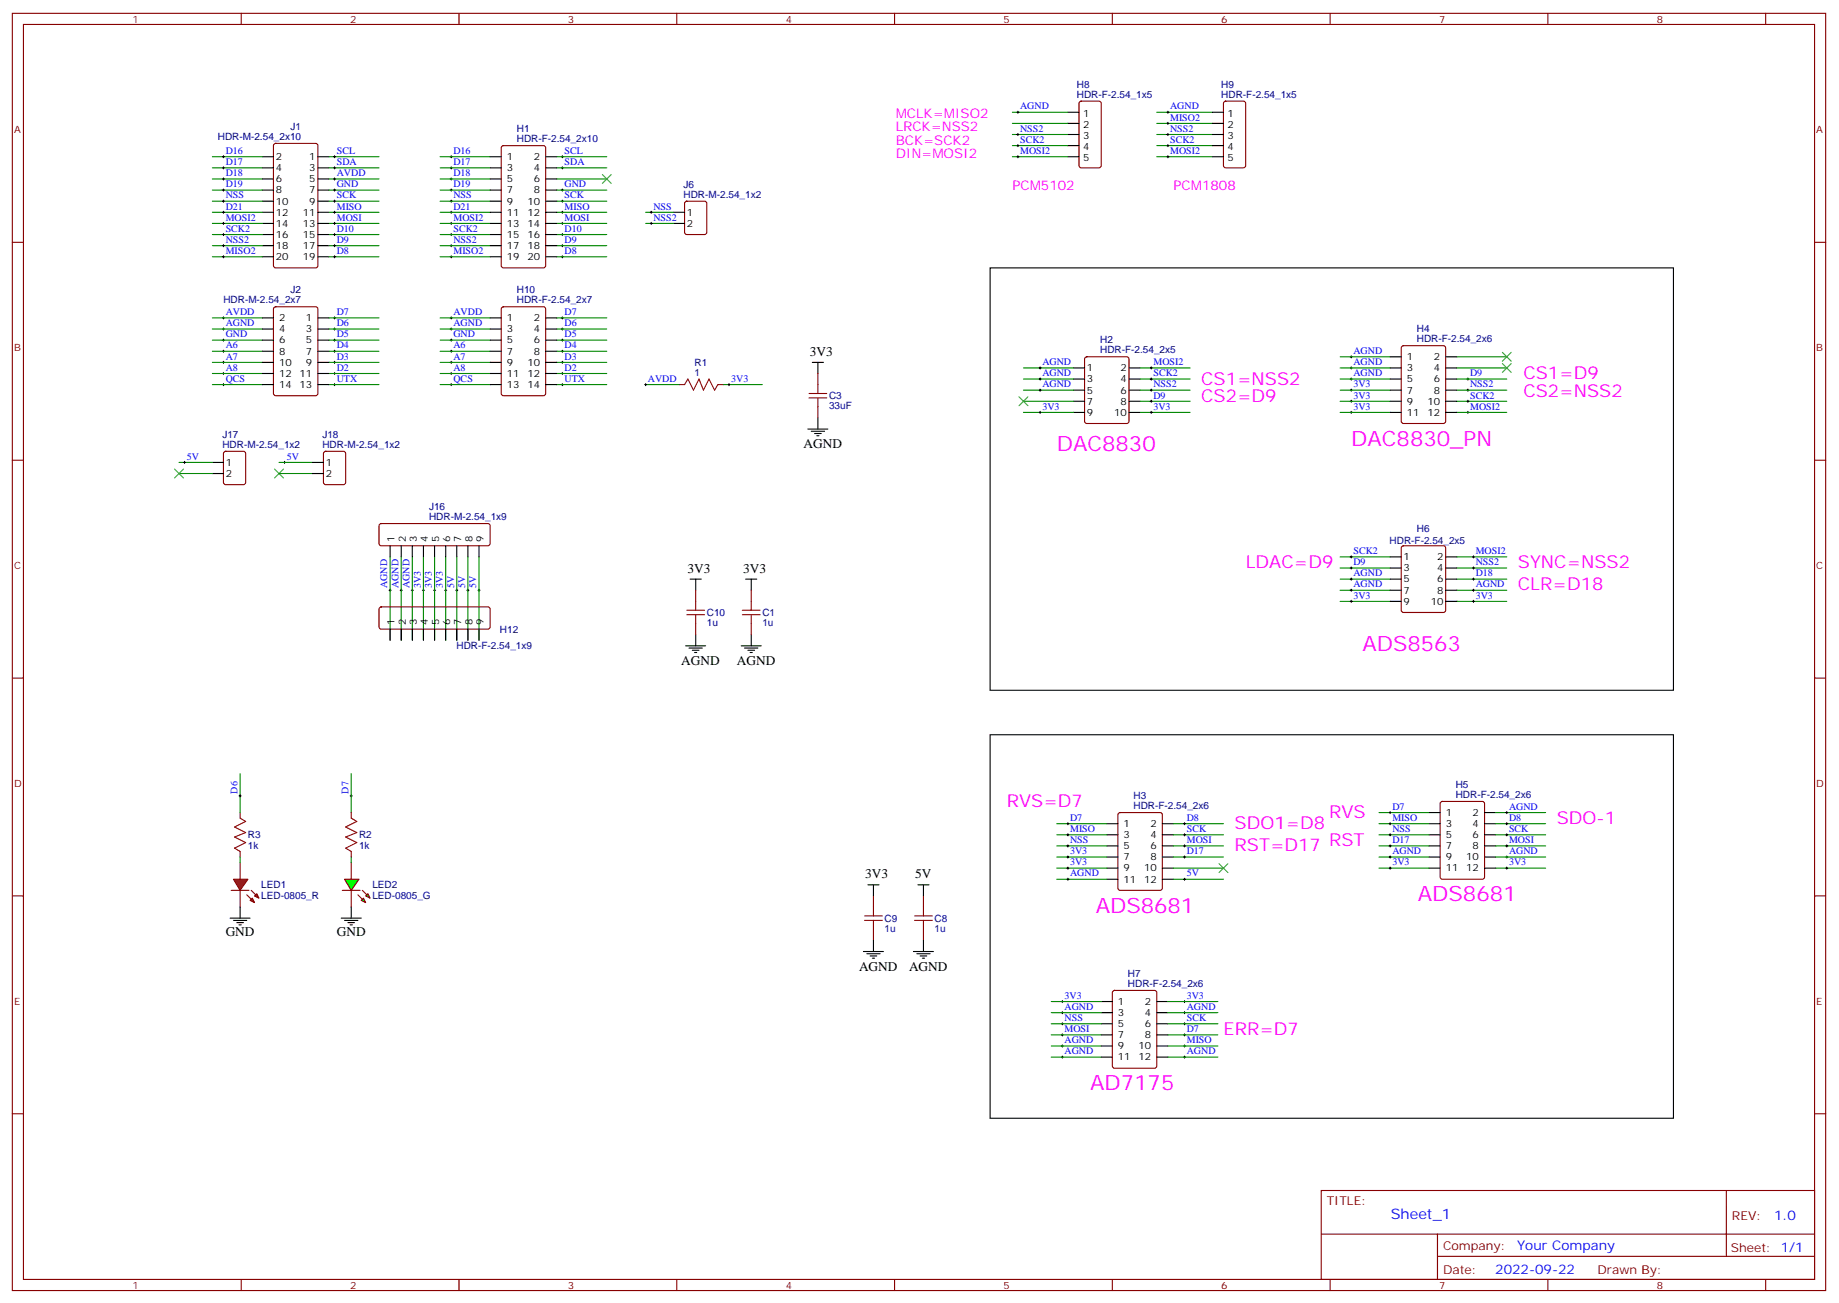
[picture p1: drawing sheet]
<svg xmlns="http://www.w3.org/2000/svg" width="584mm" height="414mm" viewBox="0 0 584 414" stroke-linecap="round" stroke-linejoin="round" font-family="sans-serif">
<g fill="none" stroke="#870000" stroke-width=".35">
<path d="M3.9 4.2h575.7v405.4h-575.7zM7.4 7.8h568.7v398.2h-568.7zM76.6 4.2v3.6M145.7 4.2v3.6M214.9 4.2v3.6M284 4.2v3.6M353.2 4.2v3.6M422.3 4.2v3.6M491.5 4.2v3.6M560.6 4.2v3.6M342.8 32.3l.5-.2h5.6l.7 .4v20.1l-.4 .6-5.9 .1-.7-.5v-20zM388.7 32.3l.4-.2h5.7l.6 .4 .1 20.1-.5 .6-5.9 .1-.6-.5-.1-20z"/>
<path d="M87.1 45.7l.4-.2h12.7l.7 .4v38.4l-.4 .7h-13l-.6-.4-.1-38.4zM159.4 46.4l.4-.2h12.7l.7 .4v37.7l-.4 .7h-13l-.6-.4-.1-37.7zM3.9 76.9h3.5M217.6 64.1l.5-.2h5.6l.6 .4 .1 9.4-.5 .7h-5.8l-.7-.4-.1-9.4zM576.1 76.9h3.5M87.1 97.6l.4-.2h12.7l.7 .4v27.1l-.4 .6-13 .1-.6-.5-.1-27zM159.4 97.6l.4-.2h12.7l.7 .4v27.1l-.4 .6-13 .1-.6-.5-.1-27zM259.7 118.5v3.6M344.6 113.4l.5-.2h12.7l.6 .5 .1 20-.5 .7h-12.9l-.7-.5-.1-20zM445.1 109.9l.5-.2h12.7l.6 .4 .1 23.6-.5 .7h-12.9l-.7-.5v-23.5zM215.6 122.1h1.7M227.9 122.1h1.8"/>
<path d="M259.7 129.1v3.5M3.9 146h3.5M71.2 143.4l.4-.2h5.7l.6 .5 .1 9.4-.5 .7h-5.9l-.6-.5-.1-9.4zM102.9 143.4l.5-.2h5.6l.7 .5v9.4l-.4 .7h-5.9l-.7-.5v-9.4zM576.1 146h3.5M120.6 166.4l.4-.2h33.9l.5 .2 .2 .5v5.6l-.2 .5-.5 .2h-33.9l-.5-.2-.2-.5v-5.6zM445.1 173.4l.5-.2h12.7l.6 .4 .1 20.1-.5 .6-12.9 .1-.7-.5v-20zM120.6 192.8l.4-.2h33.9l.5 .2 .2 .5v5.7l-.2 .5-.5 .2h-33.9l-.5-.3-.2-.4v-5.7zM220.9 187.3v3.6M220.9 197.9v3.5M238.5 187.3v3.6M238.5 197.9v3.5"/>
<path d="M3.9 215.2h3.5M576.1 215.2h3.5M355.2 258.1l.4-.2h12.7l.7 .4v23.6l-.4 .6-13 .1-.6-.5-.1-23.5zM457.5 254.6l.4-.2h12.7l.7 .4v23.5l-.4 .7h-13l-.6-.4-.1-23.5zM111.5 273.8v5.2M3.9 284.3h3.5M111.5 282.6v5.3M277.3 284.3v3.6M277.3 294.9v3.5M293.2 284.3v3.6M293.2 294.9v3.5M576.1 284.3h3.5"/>
<path d="M353.4 314.5l.5-.2h12.7l.6 .5 .1 23.5-.5 .7h-12.9l-.7-.4v-23.6zM3.9 353.5h3.5M576.1 353.5h3.5M419.5 377.8h156.6v28.2h-156.6zM548.1 377.8v20.9M419.5 391.7h156.5M456.4 398.7h119.6M456.4 391.7v14.1M76.6 406v3.6M145.7 406v3.6M214.9 406v3.6M284 406v3.6"/>
<path d="M353.2 406v3.6M422.3 406v3.6M491.5 406v3.6M560.6 406v3.6"/>
</g>
<g fill="none" stroke="#000" stroke-width=".35">
<path d="M339.1 35.6h3.5M339.1 39.2h3.5M384.9 35.6h3.5M384.9 39.2h3.5M83.3 49.7h3.5M83.3 53.3h3.5M83.3 56.8h3.5M100.9 49.7h3.6M100.9 53.3h3.6M100.9 56.8h3.6M155.6 49.7h3.5M155.6 53.3h3.5"/>
<path d="M155.6 56.8h3.5M173.2 49.7h3.6M173.2 53.3h3.6M173.2 56.8h3.6M339.1 49.7h3.5M339.1 42.7h3.5M339.1 46.2h3.5M384.9 49.7h3.5M384.9 42.7h3.5M384.9 46.2h3.5M83.3 60.3h3.5M83.3 63.9h3.5"/>
<path d="M83.3 67.4h3.5M83.3 70.9h3.5M83.3 74.4h3.5M83.3 78h3.5M100.9 60.3h3.6M100.9 63.9h3.6M100.9 67.4h3.6M100.9 70.9h3.6M100.9 74.4h3.6M100.9 78h3.6M155.6 60.3h3.5M155.6 63.9h3.5"/>
<path d="M155.6 67.4h3.5M155.6 70.9h3.5M155.6 74.4h3.5M155.6 78h3.5M173.2 60.3h3.6M173.2 63.9h3.6M173.2 67.4h3.6M173.2 70.9h3.6M173.2 74.4h3.6M173.2 78h3.6M213.8 67.4h3.5M213.8 70.9h3.5"/>
<path d="M83.3 81.5h3.5M100.9 81.5h3.6M155.6 81.5h3.5M173.2 81.5h3.6M314.4 85h216.9v134.1h-216.9zM83.3 100.9h3.5M83.3 104.4h3.5M83.3 107.9h3.5M83.3 111.5h3.5M83.3 115h3.5M83.3 118.5h3.5M100.9 100.9h3.6"/>
<path d="M100.9 104.4h3.6M100.9 107.9h3.6M100.9 111.5h3.6M100.9 115h3.6M100.9 118.5h3.6M155.6 100.9h3.5M155.6 104.4h3.5M155.6 107.9h3.5M155.6 111.5h3.5M155.6 115h3.5M155.6 118.5h3.5M173.2 100.9h3.6"/>
<path d="M173.2 104.4h3.6M173.2 107.9h3.6M173.2 111.5h3.6M173.2 115h3.6M173.2 118.5h3.6M257.9 115h3.5M259.7 115v3.5M340.8 116.8h3.5M358.5 116.8h3.5M441.4 116.8h3.5M441.4 113.2h3.5M459 116.8h3.5"/>
<path d="M459 113.2h3.5M83.3 122.1h3.5M100.9 122.1h3.6M155.6 122.1h3.5M173.2 122.1h3.6M256.5 136.2h6.4M257.6 136.9h4.2M258.6 137.6h2.1M259.3 138.3h.7M259.7 132.6v3.6M340.8 120.3h3.5M340.8 123.8h3.5"/>
<path d="M340.8 127.4h3.5M340.8 130.9h3.5M358.5 120.3h3.5M358.5 123.8h3.5M358.5 127.4h3.5M358.5 130.9h3.5M441.4 120.3h3.5M441.4 123.8h3.5M441.4 127.4h3.5M441.4 130.9h3.5M459 120.3h3.5M459 123.8h3.5"/>
<path d="M459 127.4h3.5M459 130.9h3.5M67.4 146.8h3.5M67.4 150.3h3.5M99.2 146.8h3.5M99.2 150.3h3.5M123.9 173.2v3.5M127.4 173.2v3.5M130.9 173.2v3.5M134.4 173.2v3.5M138 173.2v3.5M141.5 173.2v3.5"/>
<path d="M145 173.2v3.5M148.6 173.2v3.5M152.1 173.2v3.5M441.4 176.7h3.5M459 176.7h3.5M123.9 199.7v3.5M127.4 199.7v3.5M130.9 199.7v3.5M134.4 199.7v3.5M138 199.7v3.5M141.5 199.7v3.5M145 199.7v3.5"/>
<path d="M148.6 199.7v3.5M152.1 199.7v3.5M219.1 183.8h3.5M220.9 183.8v3.5M236.7 183.8h3.6M238.5 183.8v3.5M441.4 183.8h3.5M441.4 180.3h3.5M441.4 187.3h3.5M441.4 190.9h3.5M459 183.8h3.5M459 180.3h3.5"/>
<path d="M459 187.3h3.5M459 190.9h3.5M217.7 205h6.3M218.8 205.7h4.2M219.8 206.4h2.1M220.5 207.1h.7M220.9 201.4v3.6M235.3 205h6.4M236.4 205.7h4.2M237.5 206.4h2.1M238.2 207.1h.7M238.5 201.4v3.6"/>
<path d="M314.4 233.2h216.9v121.7h-216.9zM453.7 257.9h3.5M471.3 257.9h3.6M351.4 261.4h3.5M351.4 264.9h3.5M351.4 268.5h3.5M351.4 272h3.5M351.4 275.5h3.5M351.4 279h3.5M369 261.4h3.6M369 264.9h3.6M369 268.5h3.6"/>
<path d="M369 272h3.6M369 275.5h3.6M369 279h3.6M453.7 261.4h3.5M453.7 264.9h3.5M453.7 268.5h3.5M453.7 272h3.5M453.7 275.5h3.5M471.3 261.4h3.6M471.3 264.9h3.6M471.3 268.5h3.6M471.3 272h3.6"/>
<path d="M471.3 275.5h3.6M275.6 280.8h3.5M277.3 280.8v3.5M277.3 298.4v3.6M291.4 280.8h3.6M293.2 280.8v3.5M293.2 298.4v3.6M274.1 302h6.4M275.2 302.7h4.2M276.3 303.4h2.1M277 304.1h.7M290 302h6.4"/>
<path d="M291.1 302.7h4.2M292.1 303.4h2.2M292.8 304.1h.7M349.6 317.9h3.6M367.3 317.9h3.5M349.6 321.4h3.6M349.6 324.9h3.6M349.6 328.4h3.6M349.6 332h3.6M349.6 335.5h3.6M367.3 321.4h3.5M367.3 324.9h3.5"/>
<path d="M367.3 328.4h3.5M367.3 332h3.5M367.3 335.5h3.5"/>
</g>
<g fill="none" stroke="#a10000" stroke-width=".35">
<path d="M217.3 122.1l1.1-1.8 1.8 3.5 1.7-3.5 1.4 3.5 1.8-3.5 1.8 3.5 1-1.7M256.9 126.3h5.6M256.9 124.9h5.6M259.7 122.1v2.8M259.7 126.3v2.8M218.1 195.1h5.6M218.1 193.7h5.6M220.9 190.9v2.8M220.9 195.1v2.8M235.7 195.1h5.6M235.7 193.7h5.6M238.5 190.9v2.8"/>
<path d="M238.5 195.1v2.8M274.5 292.1h5.6M274.5 290.7h5.6M277.3 287.9v2.8M277.3 292.1v2.8M290.4 292.1h5.6M290.4 290.7h5.6M293.2 287.9v2.8M293.2 292.1v2.8"/>
</g>
<g fill="none" stroke="#008700" stroke-width=".35">
<path d="M321.4 35.6h17.7M321.4 39.2h17.7M367.3 35.6h17.6M367.3 39.2h17.6M67.4 49.7h15.9M67.4 53.3h15.9M67.4 56.8h15.9M104.5 49.7h15.8M104.5 53.3h15.8M104.5 56.8h15.8M139.7 49.7h15.9M139.7 53.3h15.9"/>
<path d="M139.7 56.8h15.9M176.8 49.7h15.9M176.8 53.3h15.9M176.8 56.8h15.9M321.4 49.7h17.7M321.4 42.7h17.7M321.4 46.2h17.7M367.3 49.7h17.6M367.3 42.7h17.6M367.3 46.2h17.6M67.4 60.3h15.9M67.4 63.9h15.9"/>
<path d="M67.4 67.4h15.9M67.4 70.9h15.9M67.4 74.4h15.9M67.4 78h15.9M104.5 60.3h15.8M104.5 63.9h15.8M104.5 67.4h15.8M104.5 70.9h15.8M104.5 74.4h15.8M104.5 78h15.8M139.7 60.3h15.9M139.7 63.9h15.9"/>
<path d="M139.7 67.4h15.9M139.7 70.9h15.9M139.7 74.4h15.9M139.7 78h15.9M176.8 60.3h15.9M176.8 63.9h15.9M176.8 67.4h15.9M176.8 70.9h15.9M176.8 74.4h15.9M176.8 78h15.9M205 67.4h8.8M205 70.9h8.8"/>
<path d="M67.4 81.5h15.9M104.5 81.5h15.8M139.7 81.5h15.9M176.8 81.5h15.9M67.4 118.5h15.9M67.4 115h15.9M67.4 111.5h15.9M67.4 107.9h15.9M67.4 104.4h15.9M67.4 100.9h15.9M104.5 118.5h15.8M104.5 115h15.8"/>
<path d="M104.5 111.5h15.8M104.5 107.9h15.8M104.5 104.4h15.8M104.5 100.9h15.8M139.7 118.5h15.9M139.7 115h15.9M139.7 111.5h15.9M139.7 107.9h15.9M139.7 104.4h15.9M139.7 100.9h15.9M176.8 118.5h15.9M176.8 115h15.9"/>
<path d="M176.8 111.5h15.9M176.8 107.9h15.9M176.8 104.4h15.9M176.8 100.9h15.9M324.9 116.8h15.9M362 116.8h15.9M425.5 116.8h15.9M425.5 113.2h15.9M462.5 116.8h15.9M462.5 113.2h15.9M67.4 122.1h15.9M104.5 122.1h15.8"/>
<path d="M139.7 122.1h15.9M176.8 122.1h15.9M205 122.1h10.6M229.7 122.1h12.3M324.9 120.3h15.9M324.9 123.8h15.9M324.9 130.9h15.9M324.9 127.4h15.9M362 120.3h15.9M362 123.8h15.9M362 130.9h15.9M362 127.4h15.9"/>
<path d="M425.5 120.3h15.9M425.5 123.8h15.9M425.5 130.9h15.9M425.5 127.4h15.9M462.5 120.3h15.9M462.5 123.8h15.9M462.5 130.9h15.9M462.5 127.4h15.9M56.8 146.8h10.6M56.8 150.3h10.6M88.6 146.8h10.6M88.6 150.3h10.6"/>
<path d="M123.9 176.7v26.5M127.4 176.7v26.5M130.9 176.7v26.5M134.4 176.7v26.5M138 176.7v26.5M141.5 176.7v26.5M145 176.7v26.5M148.6 176.7v26.5M152.1 176.7v26.5M425.5 176.7h15.9M462.5 176.7h15.9M425.5 187.3h15.9"/>
<path d="M425.5 190.9h15.9M425.5 180.3h15.9M425.5 183.8h15.9M462.5 187.3h15.9M462.5 190.9h15.9M462.5 180.3h15.9M462.5 183.8h15.9M437.8 257.9h15.9M474.9 257.9h15.8M335.5 272h15.9M335.5 268.5h15.9M335.5 264.9h15.9"/>
<path d="M335.5 261.4h15.9M335.5 275.5h15.9M335.5 279h15.9M372.6 272h15.8M372.6 268.5h15.8M372.6 264.9h15.8M372.6 261.4h15.8M372.6 275.5h15.8M372.6 279h15.8M437.8 272h15.9M437.8 268.5h15.9M437.8 264.9h15.9"/>
<path d="M437.8 261.4h15.9M437.8 275.5h15.9M474.9 272h15.8M474.9 268.5h15.8M474.9 264.9h15.8M474.9 261.4h15.8M474.9 275.5h15.8M333.8 317.9h15.8M370.8 317.9h15.9M333.8 328.4h15.8M333.8 324.9h15.8M333.8 321.4h15.8"/>
<path d="M333.8 332h15.8M333.8 335.5h15.8M370.8 328.4h15.9M370.8 324.9h15.9M370.8 321.4h15.9M370.8 332h15.9M370.8 335.5h15.9"/>
</g>
<g fill="none" stroke="#000" stroke-width=".32">
<path d="M322.8 35.6h.7M323.2 35.3v.7M370.5 35.6h.7M370.5 39.2h.7M370.8 35.3v.7M370.8 38.8v.7M70.6 49.7h.7M70.6 53.3h.7M70.6 56.8h.7M70.9 49.4v.7M70.9 52.9v.7M70.9 56.4v.7"/>
<path d="M70.9 60v.7M105.9 49.7h.7M105.9 53.3h.7M105.9 56.8h.7M106.2 49.4v.7M106.2 52.9v.7M106.2 56.4v.7M106.2 60v.7M142.9 49.7h.7M142.9 53.3h.7M142.9 56.8h.7M143.3 49.4v.7"/>
<path d="M143.3 52.9v.7M143.3 56.4v.7M143.3 60v.7M178.2 49.7h.7M178.2 53.3h.7M178.5 49.4v.7M178.5 52.9v.7M178.5 60v.7M322.8 49.7h.7M322.8 42.7h.7M322.8 46.2h.7M323.2 42.3v.7"/>
<path d="M323.2 45.9v.7M323.2 49.4v.7M370.5 49.7h.7M370.5 42.7h.7M370.5 46.2h.7M370.8 42.3v.7M370.8 45.9v.7M370.8 49.4v.7M70.6 60.3h.7M70.6 63.9h.7M70.6 67.4h.7M70.6 70.9h.7"/>
<path d="M70.6 74.4h.7M70.6 78h.7M70.9 63.5v.7M70.9 67v.7M70.9 70.6v.7M70.9 74.1v.7M70.9 77.6v.7M105.9 60.3h.7M105.9 63.9h.7M105.9 67.4h.7M105.9 70.9h.7M105.9 74.4h.7"/>
<path d="M105.9 78h.7M106.2 63.5v.7M106.2 67v.7M106.2 70.6v.7M106.2 74.1v.7M106.2 77.6v.7M142.9 60.3h.7M142.9 63.9h.7M142.9 67.4h.7M142.9 70.9h.7M142.9 74.4h.7M142.9 78h.7"/>
<path d="M143.3 63.5v.7M143.3 67v.7M143.3 70.6v.7M143.3 74.1v.7M143.3 77.6v.7M178.2 60.3h.7M178.2 63.9h.7M178.2 67.4h.7M178.2 70.9h.7M178.2 74.4h.7M178.2 78h.7M178.5 63.5v.7"/>
<path d="M178.5 67v.7M178.5 70.6v.7M178.5 74.1v.7M178.5 77.6v.7M206.4 67.4h.7M206.4 70.9h.7M206.8 67v.7M206.8 70.6v.7M70.6 81.5h.7M70.9 81.1v.7M105.9 81.5h.7M106.2 81.1v.7"/>
<path d="M142.9 81.5h.7M143.3 81.1v.7M178.2 81.5h.7M178.5 81.1v.7M70.6 118.5h.7M70.6 115h.7M70.6 111.5h.7M70.6 107.9h.7M70.6 104.4h.7M70.6 100.9h.7M70.9 100.5v.7M70.9 104.1v.7"/>
<path d="M70.9 107.6v.7M70.9 111.1v.7M70.9 114.7v.7M70.9 118.2v.7M105.9 118.5h.7M105.9 115h.7M105.9 111.5h.7M105.9 107.9h.7M105.9 104.4h.7M105.9 100.9h.7M106.2 100.5v.7M106.2 104.1v.7"/>
<path d="M106.2 107.6v.7M106.2 111.1v.7M106.2 114.7v.7M106.2 118.2v.7M142.9 118.5h.7M142.9 115h.7M142.9 111.5h.7M142.9 107.9h.7M142.9 104.4h.7M142.9 100.9h.7M143.3 100.5v.7M143.3 104.1v.7"/>
<path d="M143.3 107.6v.7M143.3 111.1v.7M143.3 114.7v.7M143.3 118.2v.7M178.2 118.5h.7M178.2 115h.7M178.2 111.5h.7M178.2 107.9h.7M178.2 104.4h.7M178.2 100.9h.7M178.5 100.5v.7M178.5 104.1v.7"/>
<path d="M178.5 107.6v.7M178.5 111.1v.7M178.5 114.7v.7M178.5 118.2v.7M329.9 116.8h.7M330.2 116.4v.7M330.2 119.9v.7M365.2 116.8h.7M365.5 116.4v.7M365.5 119.9v.7M428.7 116.8h.7M428.7 113.2h.7"/>
<path d="M429 112.9v.7M429 116.4v.7M429 119.9v.7M466.1 119.9v.7M70.6 122.1h.7M70.9 121.7v.7M105.9 122.1h.7M106.2 121.7v.7M142.9 122.1h.7M143.3 121.7v.7M178.2 122.1h.7M178.5 121.7v.7"/>
<path d="M204.6 122.1h.8M205 121.7v.7M231.1 122.1h.7M231.5 121.7v.7M329.9 120.3h.7M329.9 123.8h.7M329.9 130.9h.7M330.2 123.5v.7M330.2 130.5v.7M365.2 120.3h.7M365.2 123.8h.7M365.2 130.9h.7"/>
<path d="M365.2 127.4h.7M365.5 123.5v.7M365.5 127v.7M365.5 130.5v.7M428.7 120.3h.7M428.7 123.8h.7M428.7 130.9h.7M428.7 127.4h.7M429 123.5v.7M429 127v.7M429 130.5v.7M465.7 120.3h.7"/>
<path d="M465.7 123.8h.7M465.7 130.9h.7M465.7 127.4h.7M466.1 123.5v.7M466.1 127v.7M466.1 130.5v.7M58.2 146.8h.7M58.6 146.4v.7M90 146.8h.7M90.3 146.4v.7M428.7 176.7h.7M429 176.4v.7"/>
<path d="M429 179.9v.7M467.5 176.7h.7M467.8 176.4v.7M467.8 179.9v.7M123.5 187.3h.7M123.9 187v.7M127 187.3h.7M127.4 187v.7M130.6 187.3h.7M130.9 187v.7M134.1 187.3h.7M134.4 187v.7"/>
<path d="M137.6 187.3h.7M138 187v.7M141.1 187.3h.8M141.5 187v.7M144.7 187.3h.7M145 187v.7M148.2 187.3h.7M148.6 187v.7M151.7 187.3h.7M152.1 187v.7M428.7 180.3h.7M428.7 183.8h.7"/>
<path d="M428.7 187.3h.7M428.7 190.9h.7M429 183.4v.7M429 187v.7M429 190.5v.7M467.5 180.3h.7M467.5 183.8h.7M467.5 187.3h.7M467.5 190.9h.7M467.8 183.4v.7M467.8 187v.7M467.8 190.5v.7"/>
<path d="M441 257.9h.7M441.4 257.5v.7M478 257.9h.8M478.4 257.5v.7M338.7 261.4h.7M338.7 264.9h.7M338.7 268.5h.7M338.7 272h.7M338.7 275.5h.7M338.7 279h.7M339.1 261.1v.7M339.1 264.6v.7"/>
<path d="M339.1 268.1v.7M339.1 271.6v.7M339.1 275.2v.7M339.1 278.7v.7M375.7 261.4h.7M375.7 264.9h.7M375.7 268.5h.7M375.7 272h.7M375.7 279h.7M376.1 261.1v.7M376.1 264.6v.7M376.1 268.1v.7"/>
<path d="M376.1 271.6v.7M376.1 278.7v.7M441 261.4h.7M441 264.9h.7M441 268.5h.7M441 272h.7M441 275.5h.7M441.4 261.1v.7M441.4 264.6v.7M441.4 268.1v.7M441.4 271.6v.7M441.4 275.2v.7"/>
<path d="M478 261.4h.8M478 264.9h.8M478 268.5h.8M478 272h.8M478 275.5h.8M478.4 261.1v.7M478.4 264.6v.7M478.4 268.1v.7M478.4 271.6v.7M478.4 275.2v.7M336.9 317.9h.7M337.3 317.5v.7"/>
<path d="M375.7 317.9h.7M376.1 317.5v.7M336.9 335.5h.7M336.9 332h.7M336.9 328.4h.7M336.9 324.9h.7M336.9 321.4h.7M337.3 321v.7M337.3 324.6v.7M337.3 328.1v.7M337.3 331.6v.7M337.3 335.1v.7"/>
<path d="M375.7 335.5h.7M375.7 332h.7M375.7 328.4h.7M375.7 324.9h.7M375.7 321.4h.7M376.1 321v.7M376.1 324.6v.7M376.1 328.1v.7M376.1 331.6v.7M376.1 335.1v.7"/>
</g>
<g fill="none" stroke="#3c3" stroke-width=".35">
<path d="M191.2 55.4l2.9 2.8M194.1 55.4l-2.9 2.8M477 111.8l2.8 2.9M477 115.4l2.8 2.8M479.8 111.8l-2.8 2.9M479.8 115.4l-2.8 2.8M323.5 125.9l2.9 2.9M326.4 125.9l-2.9 2.9M55.4 148.9l2.8 2.8M58.2 148.9l-2.8 2.8M87.2 148.9l2.8 2.8M90 148.9l-2.8 2.8"/>
<path d="M387 274.1l2.9 2.8M389.9 274.1l-2.9 2.8"/>
</g>
<g fill="#0f0" stroke="#870000" stroke-width=".35">
<path d="M115.4 285l.7 1.5-1.4-.8z"/>
<path d="M116.1 284.3l.7-.7 .7 1.4z"/>
</g>
<g fill="#870000" stroke="#870000" stroke-width=".35">
<path d="M113.6 284l1.4 1.4z"/>
<path d="M115 282.6l1.5 1.4z"/>
</g>
<path d="M108.7 282.6h5.6z" fill="#f00" stroke="#870000" stroke-width=".35"/>
<path d="M109.4 279h4.6l-2.5 3.6z" fill="#0f0" stroke="#870000" stroke-width=".35"/>
<path d="M111.2 252.6h.7M111.5 252.2v.7" fill="none" stroke="#000" stroke-width=".32"/>
<path d="M76.2 245.5v12.4M111.5 245.5v12.4M111.5 272v1.8" fill="none" stroke="#008700" stroke-width=".35"/>
<path d="M108.3 291.4h6.4M109.4 292.1h4.2M110.5 292.8h2.1M111.2 293.5h.7M111.5 287.9v3.5" fill="none" stroke="#000" stroke-width=".35"/>
<path d="M76.2 259.6l1.8 1.1-3.5 1.8 3.5 1.7-3.5 1.4 3.5 1.8-3.5 1.8 1.7 1M111.5 259.6l1.8 1.1-3.6 1.8 3.6 1.7-3.6 1.4 3.6 1.8-3.6 1.8 1.8 1" fill="none" stroke="#a10000" stroke-width=".35"/>
<path d="M76.2 257.9v1.7M111.5 257.9v1.7M76.2 270.2v1.8M111.5 270.2v1.8" fill="none" stroke="#870000" stroke-width=".35"/>
<g fill="#f00" stroke="#870000" stroke-width=".35">
<path d="M74.1 279h4.6l-2.5 3.6z"/>
<path d="M73.4 282.6h5.7z"/>
</g>
<g fill="#870000" stroke="#870000" stroke-width=".35">
<path d="M79.8 282.6l1.4 1.4z"/>
<path d="M78.4 284l1.4 1.4z"/>
</g>
<g fill="#f00" stroke="#870000" stroke-width=".35">
<path d="M80.8 284.3l.7-.7 .7 1.4z"/>
<path d="M79.4 285.7l.7-.7 .7 1.5z"/>
</g>
<path d="M76.2 273.8v5.2M76.2 282.6v5.3" fill="none" stroke="#870000" stroke-width=".35"/>
<path d="M73.1 291.4h6.3M74.1 292.1h4.3M75.2 292.8h2.1M75.9 293.5h.7M76.2 287.9v3.5" fill="none" stroke="#000" stroke-width=".35"/>
<path d="M76.2 272v1.8" fill="none" stroke="#008700" stroke-width=".35"/>
<path d="M75.9 252.6h.7M76.2 252.2v.7" fill="none" stroke="#000" stroke-width=".32"/>
<g font-size="6.7" fill="#f0f">
<text x="335.5" y="143.2">DAC8830</text>
<text x="429" y="141.5">DAC8830_PN</text>
<text x="432.5" y="206.7">ADS8563</text>
<text x="450.2" y="286.1">ADS8681</text>
<text x="347.9" y="289.6">ADS8681</text>
<text x="346.1" y="346.1">AD7175</text>
</g>
<g font-size="5.6" fill="#f0f">
<text x="381.4" y="122.1">CS1=NSS2</text>
<text x="483.7" y="120.3">CS1=D9</text>
<text x="483.7" y="125.9">CS2=NSS2</text>
<text x="381.4" y="127.7">CS2=D9</text>
<text x="395.5" y="180.3">LDAC=D9</text>
<text x="481.9" y="180.3">SYNC=NSS2</text>
<text x="481.9" y="187.3">CLR=D18</text>
<text x="319.7" y="256.1">RVS=D7</text>
<text x="392" y="263.2">SDO1=D8</text>
<text x="422" y="259.6">RVS</text>
<text x="494.3" y="261.4">SDO-1</text>
<text x="422" y="268.5">RST</text>
<text x="392" y="270.2">RST=D17</text>
<text x="388.4" y="328.4">ERR=D7</text>
</g>
<text font-size="4.6" fill="#00f" x="441.6" y="386.9">Sheet_1</text>
<g font-size="4.2" fill="#f0f">
<text x="284.4" y="37.4">MCLK=MISO2</text>
<text x="284.4" y="41.6">LRCK=NSS2</text>
<text x="284.4" y="45.9">BCK=SCK2</text>
<text x="284.4" y="50.1">DIN=MOSI2</text>
<text x="321.4" y="60.3">PCM5102</text>
<text x="372.6" y="60.3">PCM1808</text>
</g>
<g font-size="4.2">
<text x="257.1" y="112.9">3V3</text>
<text x="255.1" y="142.2">AGND</text>
<text x="218.3" y="181.7">3V3</text>
<text x="235.9" y="181.7">3V3</text>
<text x="216.3" y="211">AGND</text>
<text x="233.9" y="211">AGND</text>
<text x="274.7" y="278.7">3V3</text>
<text x="290.6" y="278.7">5V</text>
<text x="71.6" y="297">GND</text>
<text x="106.9" y="297">GND</text>
<text x="272.7" y="308">AGND</text>
<text x="288.6" y="308">AGND</text>
</g>
<g font-size="4.2" fill="#00f">
<text x="563.3" y="387.1">1.0</text>
<text x="481.7" y="396.6">Your Company</text>
<text x="474.7" y="404.5">2022-09-22</text>
</g>
<g font-size="3.9" fill="#800">
<text x="421.3" y="382.4">TITLE:</text>
<text x="549.9" y="387.1">REV:</text>
<text x="458.2" y="396.6">Company:</text>
<text x="549.5" y="397.2">Sheet: 1/1</text>
<text x="458.2" y="404.3">Date:</text>
<text x="507.2" y="404.4">Drawn By:</text>
</g>
<g font-size="3.2" fill="#800">
<text x="42" y="7.2">1</text>
<text x="111.2" y="7.2">2</text>
<text x="180.3" y="7.2">3</text>
<text x="249.4" y="7.2">4</text>
<text x="318.6" y="7.2">5</text>
<text x="387.7" y="7.2">6</text>
<text x="456.9" y="7.2">7</text>
<text x="526" y="7.2">8</text>
<text x="4.4" y="42.3">A</text>
<text x="576.7" y="42.3">A</text>
<text x="4.4" y="111.5">B</text>
<text x="576.7" y="111.5">B</text>
<text x="4.4" y="180.6">C</text>
<text x="576.7" y="180.6">C</text>
<text x="4.4" y="249.8">D</text>
<text x="576.7" y="249.8">D</text>
<text x="4.4" y="318.9">E</text>
<text x="576.7" y="318.9">E</text>
<text x="42" y="409">1</text>
<text x="111.2" y="409">2</text>
<text x="180.3" y="409">3</text>
<text x="249.4" y="409">4</text>
<text x="318.6" y="409">5</text>
<text x="387.7" y="409">6</text>
<text x="456.9" y="409">7</text>
<text x="526" y="409">8</text>
</g>
<g font-size="3.2" fill="#000080">
<text x="341.9" y="27.9">H8</text>
<text x="387.8" y="27.9">H9</text>
<text x="341.9" y="31">HDR-F-2.54_1x5</text>
<text x="387.7" y="31">HDR-F-2.54_1x5</text>
<text x="92.3" y="41.2">J1</text>
<text x="164.1" y="42">H1</text>
<text x="69.1" y="44.4">HDR-M-2.54_2x10</text>
<text x="164.1" y="45.2">HDR-F-2.54_2x10</text>
<text x="217" y="59.6">J6</text>
<text x="217" y="62.8">HDR-M-2.54_1x2</text>
<text x="92.3" y="93.1">J2</text>
<text x="164.1" y="93.1">H10</text>
<text x="70.9" y="96.3">HDR-M-2.54_2x7</text>
<text x="164.1" y="96.3">HDR-F-2.54_2x7</text>
<text x="449.8" y="105.5">H4</text>
<text x="349.3" y="112.2">HDR-F-2.54_2x5</text>
<text x="349.3" y="109">H2</text>
<text x="449.8" y="108.7">HDR-F-2.54_2x6</text>
<text x="220.5" y="119.2">1</text>
<text x="220.5" y="116">R1</text>
<text x="263.2" y="129.9">33uF</text>
<text x="263.2" y="126.7">C3</text>
<text x="70.6" y="142.2">HDR-M-2.54_1x2</text>
<text x="70.6" y="139">J17</text>
<text x="102.4" y="142.2">HDR-M-2.54_1x2</text>
<text x="102.4" y="139">J18</text>
<text x="136.2" y="161.9">J16</text>
<text x="136.2" y="165.1">HDR-M-2.54_1x9</text>
<text x="441.2" y="172.5">HDR-F-2.54_2x5</text>
<text x="449.8" y="169">H6</text>
<text x="224.4" y="195.5">C10</text>
<text x="242" y="195.5">C1</text>
<text x="158.7" y="200.8">H12</text>
<text x="224.4" y="198.7">1u</text>
<text x="242" y="198.7">1u</text>
<text x="144.9" y="206">HDR-F-2.54_1x9</text>
<text x="462.2" y="250.1">H5</text>
<text x="359.9" y="253.6">H3</text>
<text x="359.9" y="256.8">HDR-F-2.54_2x6</text>
<text x="462.2" y="253.3">HDR-F-2.54_2x6</text>
<text x="78.7" y="269.3">1k</text>
<text x="78.7" y="266.1">R3</text>
<text x="114" y="269.3">1k</text>
<text x="114" y="266.1">R2</text>
<text x="82.9" y="281.9">LED1</text>
<text x="118.2" y="281.9">LED2</text>
<text x="82.9" y="285.2">LED-0805_R</text>
<text x="118.2" y="285.2">LED-0805_G</text>
<text x="280.8" y="292.5">C9</text>
<text x="296.7" y="292.5">C8</text>
<text x="280.8" y="295.7">1u</text>
<text x="296.7" y="295.7">1u</text>
<text x="358.1" y="310.1">H7</text>
<text x="358.1" y="313.3">HDR-F-2.54_2x6</text>
</g>
<g font-size="3.2" fill="#00f">
<text x="323.9" y="34.7">AGND</text>
<text x="371.5" y="34.7">AGND</text>
<text x="323.9" y="41.8">NSS2</text>
<text x="371.5" y="38.3">MISO2</text>
<text x="371.5" y="41.8">NSS2</text>
<text x="323.9" y="45.3">SCK2</text>
<text x="371.5" y="45.3">SCK2</text>
<text x="71.6" y="48.9">D16</text>
<text x="71.6" y="52.4">D17</text>
<text x="106.9" y="48.9">SCL</text>
<text x="106.9" y="52.4">SDA</text>
<text x="144" y="52.4">D17</text>
<text x="144" y="48.9">D16</text>
<text x="179.2" y="52.4">SDA</text>
<text x="179.2" y="48.9">SCL</text>
<text x="323.9" y="48.9">MOSI2</text>
<text x="371.5" y="48.9">MOSI2</text>
<text x="71.6" y="55.9">D18</text>
<text x="71.6" y="59.4">D19</text>
<text x="106.9" y="55.9">AVDD</text>
<text x="106.9" y="59.4">GND</text>
<text x="144" y="59.4">D19</text>
<text x="144" y="55.9">D18</text>
<text x="179.2" y="59.4">GND</text>
<text x="71.6" y="63">NSS</text>
<text x="106.9" y="63">SCK</text>
<text x="144" y="63">NSS</text>
<text x="179.2" y="63">SCK</text>
<text x="71.6" y="66.5">D21</text>
<text x="71.6" y="70">MOSI2</text>
<text x="106.9" y="66.5">MISO</text>
<text x="106.9" y="70">MOSI</text>
<text x="144" y="70">MOSI2</text>
<text x="144" y="66.5">D21</text>
<text x="179.2" y="70">MOSI</text>
<text x="179.2" y="66.5">MISO</text>
<text x="207.5" y="66.5">NSS</text>
<text x="207.5" y="70">NSS2</text>
<text x="71.6" y="73.6">SCK2</text>
<text x="71.6" y="77.1">NSS2</text>
<text x="106.9" y="73.6">D10</text>
<text x="106.9" y="77.1">D9</text>
<text x="144" y="77.1">NSS2</text>
<text x="144" y="73.6">SCK2</text>
<text x="179.2" y="77.1">D9</text>
<text x="179.2" y="73.6">D10</text>
<text x="71.6" y="80.6">MISO2</text>
<text x="106.9" y="80.6">D8</text>
<text x="144" y="80.6">MISO2</text>
<text x="179.2" y="80.6">D8</text>
<text x="71.6" y="100">AVDD</text>
<text x="106.9" y="100">D7</text>
<text x="144" y="100">AVDD</text>
<text x="179.2" y="100">D7</text>
<text x="71.6" y="107.1">GND</text>
<text x="71.6" y="103.5">AGND</text>
<text x="106.9" y="107.1">D5</text>
<text x="106.9" y="103.5">D6</text>
<text x="144" y="107.1">GND</text>
<text x="144" y="103.5">AGND</text>
<text x="179.2" y="107.1">D5</text>
<text x="179.2" y="103.5">D6</text>
<text x="71.6" y="110.6">A6</text>
<text x="106.9" y="110.6">D4</text>
<text x="144" y="110.6">A6</text>
<text x="179.2" y="110.6">D4</text>
<text x="429.7" y="112.4">AGND</text>
<text x="71.6" y="117.7">A8</text>
<text x="71.6" y="114.1">A7</text>
<text x="106.9" y="117.7">D2</text>
<text x="106.9" y="114.1">D3</text>
<text x="144" y="117.7">A8</text>
<text x="144" y="114.1">A7</text>
<text x="179.2" y="117.7">D2</text>
<text x="179.2" y="114.1">D3</text>
<text x="330.9" y="115.9">AGND</text>
<text x="330.9" y="119.4">AGND</text>
<text x="366.2" y="115.9">MOSI2</text>
<text x="366.2" y="119.4">SCK2</text>
<text x="429.7" y="119.4">AGND</text>
<text x="429.7" y="115.9">AGND</text>
<text x="466.8" y="119.4">D9</text>
<text x="71.6" y="121.2">QCS</text>
<text x="106.9" y="121.2">UTX</text>
<text x="144" y="121.2">QCS</text>
<text x="179.2" y="121.2">UTX</text>
<text x="205.7" y="121.2">AVDD</text>
<text x="232.2" y="121.2">3V3</text>
<text x="330.9" y="122.9">AGND</text>
<text x="366.2" y="122.9">NSS2</text>
<text x="429.7" y="122.9">3V3</text>
<text x="466.8" y="122.9">NSS2</text>
<text x="330.9" y="130">3V3</text>
<text x="366.2" y="126.5">D9</text>
<text x="366.2" y="130">3V3</text>
<text x="429.7" y="130">3V3</text>
<text x="429.7" y="126.5">3V3</text>
<text x="466.8" y="130">MOSI2</text>
<text x="466.8" y="126.5">SCK2</text>
<text x="59.3" y="145.9">5V</text>
<text x="91.1" y="145.9">5V</text>
<text x="429.7" y="175.9">SCK2</text>
<text x="429.7" y="179.4">D9</text>
<text x="468.5" y="175.9">MOSI2</text>
<text x="468.5" y="179.4">NSS2</text>
<text x="429.7" y="182.9">AGND</text>
<text x="468.5" y="182.9">D18</text>
<text x="123" y="186.6" transform="rotate(-90 123 186.6)">AGND</text>
<text x="126.5" y="186.6" transform="rotate(-90 126.5 186.6)">AGND</text>
<text x="130" y="186.6" transform="rotate(-90 130 186.6)">AGND</text>
<text x="133.6" y="186.6" transform="rotate(-90 133.6 186.6)">3V3</text>
<text x="137.1" y="186.6" transform="rotate(-90 137.1 186.6)">3V3</text>
<text x="140.6" y="186.6" transform="rotate(-90 140.6 186.6)">3V3</text>
<text x="144.1" y="186.6" transform="rotate(-90 144.1 186.6)">5V</text>
<text x="147.7" y="186.6" transform="rotate(-90 147.7 186.6)">5V</text>
<text x="151.2" y="186.6" transform="rotate(-90 151.2 186.6)">5V</text>
<text x="429.7" y="186.4">AGND</text>
<text x="429.7" y="190">3V3</text>
<text x="468.5" y="186.4">AGND</text>
<text x="468.5" y="190">3V3</text>
<text x="75.4" y="251.9" transform="rotate(-90 75.4 251.9)">D6</text>
<text x="110.6" y="251.9" transform="rotate(-90 110.6 251.9)">D7</text>
<text x="442.1" y="257">D7</text>
<text x="479.1" y="257">AGND</text>
<text x="339.8" y="260.5">D7</text>
<text x="376.8" y="260.5">D8</text>
<text x="442.1" y="260.5">MISO</text>
<text x="479.1" y="260.5">D8</text>
<text x="339.8" y="264.1">MISO</text>
<text x="339.8" y="267.6">NSS</text>
<text x="376.8" y="264.1">SCK</text>
<text x="376.8" y="267.6">MOSI</text>
<text x="442.1" y="264.1">NSS</text>
<text x="442.1" y="267.6">D17</text>
<text x="479.1" y="267.6">MOSI</text>
<text x="479.1" y="264.1">SCK</text>
<text x="339.8" y="271.1">3V3</text>
<text x="339.8" y="274.6">3V3</text>
<text x="376.8" y="271.1">D17</text>
<text x="442.1" y="271.1">AGND</text>
<text x="442.1" y="274.6">3V3</text>
<text x="479.1" y="271.1">AGND</text>
<text x="479.1" y="274.6">3V3</text>
<text x="339.8" y="278.2">AGND</text>
<text x="376.8" y="278.2">5V</text>
<text x="338" y="317">3V3</text>
<text x="376.8" y="317">3V3</text>
<text x="338" y="320.5">AGND</text>
<text x="376.8" y="320.5">AGND</text>
<text x="338" y="327.6">MOSI</text>
<text x="338" y="324">NSS</text>
<text x="376.8" y="327.6">D7</text>
<text x="376.8" y="324">SCK</text>
<text x="338" y="334.6">AGND</text>
<text x="338" y="331.1">AGND</text>
<text x="376.8" y="334.6">AGND</text>
<text x="376.8" y="331.1">MISO</text>
</g>
<g font-size="3.2">
<text x="343.9" y="37">1</text>
<text x="343.9" y="40.6">2</text>
<text x="389.7" y="37">1</text>
<text x="389.7" y="40.6">2</text>
<text x="343.9" y="44.1">3</text>
<text x="343.9" y="47.6">4</text>
<text x="389.7" y="44.1">3</text>
<text x="389.7" y="47.6">4</text>
<text x="87.5" y="50.8">2</text>
<text x="98.2" y="50.8">1</text>
<text x="160.9" y="50.8">1</text>
<text x="169.5" y="50.8">2</text>
<text x="343.9" y="51.2">5</text>
<text x="389.7" y="51.2">5</text>
<text x="87.5" y="54.3">4</text>
<text x="87.5" y="57.9">6</text>
<text x="98.2" y="54.3">3</text>
<text x="98.2" y="57.9">5</text>
<text x="160.9" y="54.3">3</text>
<text x="160.9" y="57.9">5</text>
<text x="169.5" y="54.3">4</text>
<text x="169.5" y="57.9">6</text>
<text x="87.5" y="61.4">8</text>
<text x="87.5" y="64.9">10</text>
<text x="98.2" y="61.4">7</text>
<text x="98.2" y="64.9">9</text>
<text x="160.9" y="61.4">7</text>
<text x="160.9" y="64.9">9</text>
<text x="167.5" y="64.9">10</text>
<text x="169.5" y="61.4">8</text>
<text x="87.5" y="68.4">12</text>
<text x="87.5" y="72">14</text>
<text x="96.2" y="68.4">11</text>
<text x="96.2" y="72">13</text>
<text x="160.9" y="68.4">11</text>
<text x="160.9" y="72">13</text>
<text x="167.5" y="68.4">12</text>
<text x="167.5" y="72">14</text>
<text x="218.1" y="68.4">1</text>
<text x="218.1" y="72">2</text>
<text x="87.5" y="75.5">16</text>
<text x="96.2" y="75.5">15</text>
<text x="160.9" y="75.5">15</text>
<text x="167.5" y="75.5">16</text>
<text x="87.5" y="79">18</text>
<text x="87.5" y="82.5">20</text>
<text x="96.2" y="79">17</text>
<text x="96.2" y="82.5">19</text>
<text x="160.9" y="79">17</text>
<text x="160.9" y="82.5">19</text>
<text x="167.5" y="79">18</text>
<text x="167.5" y="82.5">20</text>
<text x="88.6" y="102">2</text>
<text x="97.2" y="102">1</text>
<text x="160.9" y="102">1</text>
<text x="169.5" y="102">2</text>
<text x="88.6" y="105.5">4</text>
<text x="97.2" y="105.5">3</text>
<text x="160.9" y="105.5">3</text>
<text x="169.5" y="105.5">4</text>
<text x="88.6" y="109">6</text>
<text x="88.6" y="112.5">8</text>
<text x="97.2" y="109">5</text>
<text x="97.2" y="112.5">7</text>
<text x="160.9" y="109">5</text>
<text x="160.9" y="112.5">7</text>
<text x="169.5" y="109">6</text>
<text x="169.5" y="112.5">8</text>
<text x="88.6" y="116.1">10</text>
<text x="88.6" y="119.6">12</text>
<text x="95.1" y="119.6">11</text>
<text x="97.2" y="116.1">9</text>
<text x="160.9" y="116.1">9</text>
<text x="160.9" y="119.6">11</text>
<text x="167.5" y="116.1">10</text>
<text x="167.5" y="119.6">12</text>
<text x="345.1" y="117.8">1</text>
<text x="355.7" y="117.8">2</text>
<text x="446.7" y="114.3">1</text>
<text x="446.7" y="117.8">3</text>
<text x="455.2" y="114.3">2</text>
<text x="455.2" y="117.8">4</text>
<text x="88.6" y="123.1">14</text>
<text x="95.1" y="123.1">13</text>
<text x="160.9" y="123.1">13</text>
<text x="167.5" y="123.1">14</text>
<text x="345.1" y="121.4">3</text>
<text x="345.1" y="124.9">5</text>
<text x="355.7" y="121.4">4</text>
<text x="355.7" y="124.9">6</text>
<text x="446.7" y="121.4">5</text>
<text x="446.7" y="124.9">7</text>
<text x="455.2" y="121.4">6</text>
<text x="455.2" y="124.9">8</text>
<text x="345.1" y="128.4">7</text>
<text x="345.1" y="131.9">9</text>
<text x="353.7" y="131.9">10</text>
<text x="355.7" y="128.4">8</text>
<text x="446.7" y="128.4">9</text>
<text x="446.7" y="131.9">11</text>
<text x="453.2" y="128.4">10</text>
<text x="453.2" y="131.9">12</text>
<text x="71.6" y="147.8">1</text>
<text x="103.4" y="147.8">1</text>
<text x="71.6" y="151.3">2</text>
<text x="103.4" y="151.3">2</text>
<text x="125.3" y="171.9" transform="rotate(-90 125.3 171.9)">1</text>
<text x="128.8" y="171.9" transform="rotate(-90 128.8 171.9)">2</text>
<text x="132.3" y="171.9" transform="rotate(-90 132.3 171.9)">3</text>
<text x="135.9" y="171.9" transform="rotate(-90 135.9 171.9)">4</text>
<text x="139.4" y="171.9" transform="rotate(-90 139.4 171.9)">5</text>
<text x="142.9" y="171.9" transform="rotate(-90 142.9 171.9)">6</text>
<text x="146.4" y="171.9" transform="rotate(-90 146.4 171.9)">7</text>
<text x="150" y="171.9" transform="rotate(-90 150 171.9)">8</text>
<text x="153.5" y="171.9" transform="rotate(-90 153.5 171.9)">9</text>
<text x="445.6" y="177.8">1</text>
<text x="456.3" y="177.8">2</text>
<text x="445.6" y="181.3">3</text>
<text x="445.6" y="184.9">5</text>
<text x="456.3" y="181.3">4</text>
<text x="456.3" y="184.9">6</text>
<text x="445.6" y="188.4">7</text>
<text x="445.6" y="191.9">9</text>
<text x="454.3" y="191.9">10</text>
<text x="456.3" y="188.4">8</text>
<text x="125.3" y="198.4" transform="rotate(-90 125.3 198.4)">1</text>
<text x="128.8" y="198.4" transform="rotate(-90 128.8 198.4)">2</text>
<text x="132.3" y="198.4" transform="rotate(-90 132.3 198.4)">3</text>
<text x="135.9" y="198.4" transform="rotate(-90 135.9 198.4)">4</text>
<text x="139.4" y="198.4" transform="rotate(-90 139.4 198.4)">5</text>
<text x="142.9" y="198.4" transform="rotate(-90 142.9 198.4)">6</text>
<text x="146.4" y="198.4" transform="rotate(-90 146.4 198.4)">7</text>
<text x="150" y="198.4" transform="rotate(-90 150 198.4)">8</text>
<text x="153.5" y="198.4" transform="rotate(-90 153.5 198.4)">9</text>
<text x="356.7" y="262.5">1</text>
<text x="365.3" y="262.5">2</text>
<text x="459" y="258.9">1</text>
<text x="459" y="262.5">3</text>
<text x="467.6" y="258.9">2</text>
<text x="467.6" y="262.5">4</text>
<text x="356.7" y="266">3</text>
<text x="356.7" y="269.5">5</text>
<text x="365.3" y="266">4</text>
<text x="365.3" y="269.5">6</text>
<text x="459" y="266">5</text>
<text x="459" y="269.5">7</text>
<text x="467.6" y="266">6</text>
<text x="467.6" y="269.5">8</text>
<text x="356.7" y="273">7</text>
<text x="365.3" y="273">8</text>
<text x="459" y="273">9</text>
<text x="465.6" y="273">10</text>
<text x="356.7" y="276.6">9</text>
<text x="356.7" y="280.1">11</text>
<text x="363.2" y="276.6">10</text>
<text x="363.2" y="280.1">12</text>
<text x="459" y="276.6">11</text>
<text x="465.6" y="276.6">12</text>
<text x="354.9" y="318.9">1</text>
<text x="354.9" y="322.4">3</text>
<text x="363.5" y="318.9">2</text>
<text x="363.5" y="322.4">4</text>
<text x="354.9" y="326">5</text>
<text x="354.9" y="329.5">7</text>
<text x="363.5" y="326">6</text>
<text x="363.5" y="329.5">8</text>
<text x="354.9" y="333">9</text>
<text x="361.5" y="333">10</text>
<text x="354.9" y="336.5">11</text>
<text x="361.5" y="336.5">12</text>
</g>
</svg>
